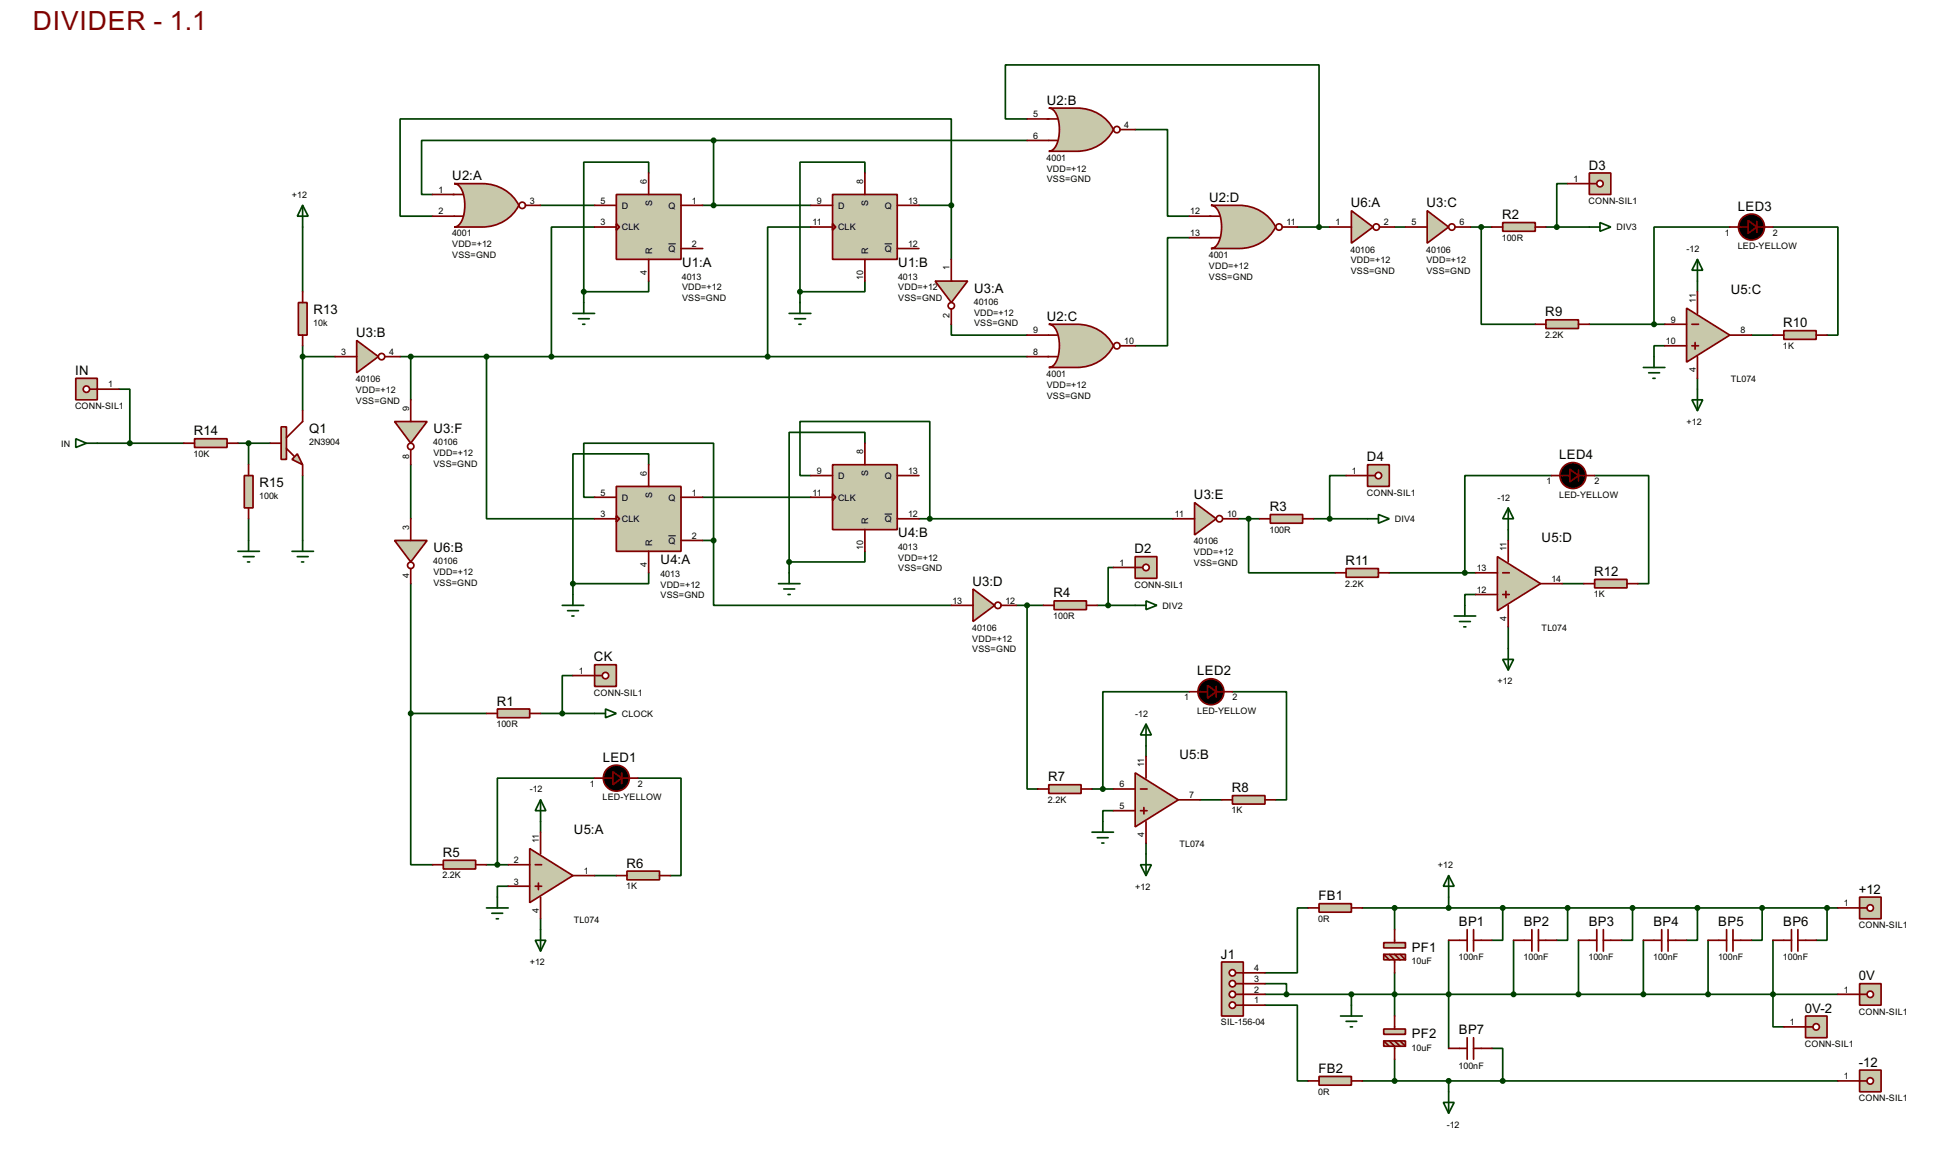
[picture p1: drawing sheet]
<svg xmlns="http://www.w3.org/2000/svg" width="457mm" height="274mm" viewBox="0 0 457 274" stroke-linecap="round" stroke-linejoin="round" font-family="sans-serif">
<g fill="none" stroke="#004000" stroke-width=".4">
<path d="M167.7 33h-68.6v12.7h2.5M167.7 33v15.3M167.7 33h73.6M241.3 28h-5.1v-12.7h73.7v38.1M266.7 30.5h7.6v20.3h5.1M71.1 53.4v15.2M127 48.3h12.7M139.7 53.4h-10.1v30.4M152.4 40.7v-2.6h-15.2v30.5M165.1 48.3h25.4M190.5 53.4h-10.1v30.4M203.2 40.7v-2.6h-15.2v30.5"/>
<path d="M215.9 48.3h7.6M223.5 48.3v-20.3h-129.5v22.8h7.6M223.5 48.3v12.7M279.4 55.9h-5.1v25.4h-7.6M304.8 53.4h7.6M327.7 53.4h2.5M345.5 53.4h5M348 53.4v22.8h12.7M363.2 53.4h10.2M368.3 43.2h-2.5v10.2M406.4 53.4h-17.8v22.8M416.6 53.4h15.2v25.4h-2.5"/>
<path d="M137.2 68.6v2.5M152.4 66.1v2.5h-15.2M188 68.6v2.5M203.2 66.1v2.5h-15.2M223.5 76.2v2.6h17.8M373.4 76.2h17.8M398.8 66.1v2.5M411.5 78.8h5.1M28 91.5h2.5v12.7M71.1 83.8h7.7M71.1 81.3v15.2M94 83.8h147.3"/>
<path d="M96.5 83.8v10.2M114.3 83.8v38.1h25.4M391.2 81.3h-2.6v2.5M398.8 88.9v2.6M22.9 104.2h20.3M55.9 104.2h7.6M58.4 104.2v5M71.1 111.8v15.2M96.5 109.2v12.7M139.7 116.9h-2.5v-12.7h30.5v22.8M152.4 109.2v-2.5h-17.8v30.5M165.1 116.9h25.4"/>
<path d="M190.5 111.8h-2.5v-12.7h30.5v22.8M203.2 104.2v-2.6h-17.8v30.5M316.3 111.8h-3.9v10.1M364.5 111.8h-20.3v22.8M374.7 111.8h12.7v25.4h-2.6M58.4 121.9v5.1M96.5 137.2v30.5M134.6 137.2v2.5M152.4 134.6v2.6h-17.8M165.1 127h2.6M167.7 127v15.3h55.8M185.4 132.1v2.5"/>
<path d="M203.2 129.6v2.5h-17.8M215.9 121.9h59.7M261.6 133.4h-1.2v8.9M290.9 121.9h5M293.4 121.9v12.7h20.3M308.6 121.9h12.7M326.4 134.6h20.3M346.7 139.7h-2.5v2.6M354.4 124.5v2.5M367.1 137.2h5M134.6 158.8h-2.5v8.9M238.8 142.3h6.3"/>
<path d="M241.3 142.3v43.1h2.6M257.8 142.3h8.9M354.4 147.3v5.1M96.5 167.7v35.5h5.1M96.5 167.7h17.8M127 167.7h12.7M269.3 175.3v2.5M279.4 162.6h-20.3v22.8M289.6 162.6h12.7v25.4h-2.6M127 193.1v2.5M139.7 182.9h-22.8v20.3M149.9 182.9h10.1v22.9h-2.5"/>
<path d="M256.6 185.4h5M261.6 190.5h-2.5v2.6M269.3 198.1v2.6M282 188h5M114.3 203.2h5.1M119.4 208.3h-2.5v2.5M127 215.9v2.6M139.7 205.8h5.1M307.4 213.4h-2.6v15.2h-7.6M320.1 213.4h111.7M327.7 213.4v5.1M340.4 210.8v2.6"/>
<path d="M353.1 213.4v7.6h-2.6M368.3 213.4v7.6h-2.5M383.6 213.4v7.6h-2.6M398.8 213.4v7.6h-2.5M414 213.4v7.6h-2.5M429.3 213.4v7.6h-2.6M297.2 236.2h7.6v17.8h2.6M297.2 231.2h5.1v2.5M297.2 233.7h134.6M317.5 233.7v2.5M327.7 228.6v10.2M340.4 221v25.4"/>
<path d="M355.6 221v12.7M370.9 221v12.7M386.1 221v12.7M401.3 221v12.7M416.6 221v20.3h2.5M320.1 254h111.7M327.7 248.9v5.1M340.4 254v2.6M350.5 246.4h2.6v7.6"/>
</g>
<path d="M144.8 45.7h15.2v15.3h-15.2z" fill="#c8c8aa" stroke="#800000" stroke-width=".4"/>
<path d="M139.7 48.3h5.1M139.7 53.4h5.1M144.8 52.6l.8 .8-.8 .7zM152.4 40.7v5M160 48.3h5.1M160 58.4h5.1M152.4 61v5.1" fill="none" stroke="#800000" stroke-width=".4"/>
<path d="M157.1 57.3h1.7" fill="none" stroke="#000" stroke-width=".23"/>
<path d="M195.6 45.7h15.2v15.3h-15.2z" fill="#c8c8aa" stroke="#800000" stroke-width=".4"/>
<path d="M190.5 48.3h5.1M190.5 53.4h5.1M195.6 52.6l.8 .8-.8 .7zM203.2 40.7v5M210.8 48.3h5.1M210.8 58.4h5.1M203.2 61v5.1" fill="none" stroke="#800000" stroke-width=".4"/>
<path d="M207.9 57.3h1.7" fill="none" stroke="#000" stroke-width=".23"/>
<path d="M134.6 73.7h5.1M135.9 74.9h2.6M136.9 76.2h.5M137.2 71.1v2.6M185.4 73.7h5.1M186.7 74.9h2.6M187.7 76.2h.5M188 71.1v2.6" fill="none" stroke="#004000" stroke-width=".4"/>
<g fill="#004000" stroke="#004000" stroke-width=".4">
<circle cx="137.1" cy="68.6" r=".5"/>
<circle cx="187.9" cy="68.6" r=".5"/>
</g>
<path d="M106.7 43.2h6.6a9.5 9.5 0 0 1 8.6 5.1 9.5 9.5 0 0 1-8.6 5.1h-6.6a3.2 3.2 0 0 0 2.3-3.2 7.9 7.9 0 0 0-1.3-6.6z" fill-rule="evenodd" fill="#c8c8aa" stroke="#800000" stroke-width=".4"/>
<g fill="none" stroke="#800000" stroke-width=".4">
<path d="M101.6 45.7h7.1M101.6 50.8h7.1M123.5 48.3h3.5"/>
<circle cx="122.7" cy="48.3" r=".75"/>
</g>
<circle cx="167.6" cy="48.3" r=".5" fill="#004000" stroke="#004000" stroke-width=".4"/>
<path d="M246.4 25.4h6.6a9.4 9.4 0 0 1 8.6 5.1 9.5 9.5 0 0 1-8.6 5.1h-6.6a3.2 3.2 0 0 0 2.3-3.2 7.8 7.8 0 0 0-1.3-6.6z" fill-rule="evenodd" fill="#c8c8aa" stroke="#800000" stroke-width=".4"/>
<g fill="none" stroke="#800000" stroke-width=".4">
<path d="M241.3 28h7.1M241.3 33h7.1M263.2 30.5h3.5"/>
<circle cx="262.4" cy="30.5" r=".75"/>
</g>
<path d="M246.4 76.2h6.6a9.4 9.4 0 0 1 8.6 5.1 9.5 9.5 0 0 1-8.6 5.1h-6.6a3.2 3.2 0 0 0 2.3-3.2 7.8 7.8 0 0 0-1.3-6.6z" fill-rule="evenodd" fill="#c8c8aa" stroke="#800000" stroke-width=".4"/>
<g fill="none" stroke="#800000" stroke-width=".4">
<path d="M241.3 78.8h7.1M241.3 83.8h7.1M263.2 81.3h3.5"/>
<circle cx="262.4" cy="81.3" r=".75"/>
</g>
<path d="M284.5 48.3h6.6a9.5 9.5 0 0 1 8.6 5.1 9.4 9.4 0 0 1-8.6 5h-6.6a3.2 3.2 0 0 0 2.3-3.1 7.9 7.9 0 0 0-1.3-6.6z" fill-rule="evenodd" fill="#c8c8aa" stroke="#800000" stroke-width=".4"/>
<g fill="none" stroke="#800000" stroke-width=".4">
<path d="M279.4 50.8h7.1M279.4 55.9h7.1M301.3 53.4h3.5"/>
<circle cx="300.5" cy="53.4" r=".75"/>
</g>
<path d="M219.7 66.1h7.7l-3.9 5z" fill="#c8c8aa" stroke="#800000" stroke-width=".4"/>
<g fill="none" stroke="#800000" stroke-width=".4">
<path d="M223.5 61v5.1M223.5 72.7v3.5"/>
<circle cx="223.5" cy="71.9" r=".75"/>
</g>
<g fill="#004000" stroke="#004000" stroke-width=".4">
<circle cx="167.6" cy="33" r=".5"/>
<circle cx="223.5" cy="48.3" r=".5"/>
</g>
<path d="M83.8 80l5.1 3.8-5.1 3.8z" fill="#c8c8aa" stroke="#800000" stroke-width=".4"/>
<g fill="none" stroke="#800000" stroke-width=".4">
<path d="M78.8 83.8h5M90.4 83.8h3.6"/>
<circle cx="89.6" cy="83.8" r=".75"/>
</g>
<circle cx="129.5" cy="83.8" r=".5" fill="#004000" stroke="#004000" stroke-width=".4"/>
<path d="M335.3 49.5l5.1 3.9-5.1 3.8z" fill="#c8c8aa" stroke="#800000" stroke-width=".4"/>
<g fill="none" stroke="#800000" stroke-width=".4">
<path d="M330.2 53.4h5.1M341.9 53.4h3.6"/>
<circle cx="341.1" cy="53.4" r=".75"/>
</g>
<path d="M144.8 114.3h15.2v15.3h-15.2z" fill="#c8c8aa" stroke="#800000" stroke-width=".4"/>
<path d="M139.7 116.9h5.1M152.4 109.2v5.1M160 116.9h5.1M139.7 121.9h5.1M144.8 121.2l.8 .7-.8 .8zM152.4 129.6v5M160 127h5.1" fill="none" stroke="#800000" stroke-width=".4"/>
<path d="M157.1 125.9h1.7" fill="none" stroke="#000" stroke-width=".23"/>
<path d="M195.6 109.2h15.2v15.3h-15.2z" fill="#c8c8aa" stroke="#800000" stroke-width=".4"/>
<path d="M190.5 111.8h5.1M190.5 116.9h5.1M195.6 116.1l.8 .8-.8 .7zM203.2 104.2v5M210.8 111.8h5.1M203.2 124.5v5.1M210.8 121.9h5.1" fill="none" stroke="#800000" stroke-width=".4"/>
<path d="M207.9 120.8h1.7" fill="none" stroke="#000" stroke-width=".23"/>
<circle cx="114.3" cy="83.8" r=".5" fill="#004000" stroke="#004000" stroke-width=".4"/>
<path d="M228.6 138.4l5.1 3.9-5.1 3.8z" fill="#c8c8aa" stroke="#800000" stroke-width=".4"/>
<g fill="none" stroke="#800000" stroke-width=".4">
<path d="M223.5 142.3h5.1M235.2 142.3h3.6"/>
<circle cx="234.4" cy="142.3" r=".75"/>
</g>
<path d="M280.7 118.1l5.1 3.8-5.1 3.8z" fill="#c8c8aa" stroke="#800000" stroke-width=".4"/>
<g fill="none" stroke="#800000" stroke-width=".4">
<path d="M275.6 121.9h5.1M287.3 121.9h3.6"/>
<circle cx="286.5" cy="121.9" r=".75"/>
</g>
<path d="M134.6 139.7v2.6M182.9 137.2h5.1M184.2 138.4h2.5M185.2 139.7h.5M185.4 134.6v2.6M132.1 142.3h5.1M133.4 143.5h2.5M134.4 144.8h.5" fill="none" stroke="#004000" stroke-width=".4"/>
<g fill="#004000" stroke="#004000" stroke-width=".4">
<circle cx="185.4" cy="132.1" r=".5"/>
<circle cx="134.6" cy="137.2" r=".5"/>
</g>
<path d="M92.7 99.1h7.7l-3.9 5.1z" fill="#c8c8aa" stroke="#800000" stroke-width=".4"/>
<g fill="none" stroke="#800000" stroke-width=".4">
<path d="M96.5 94v5.1M96.5 105.7v3.5"/>
<circle cx="96.5" cy="104.9" r=".75"/>
</g>
<g fill="#004000" stroke="#004000" stroke-width=".4">
<circle cx="180.3" cy="83.8" r=".5"/>
<circle cx="96.5" cy="83.8" r=".5"/>
</g>
<path d="M116.9 166.6h7.6v2.1h-7.6z" fill="#c8c8aa" stroke="#800000" stroke-width=".4"/>
<path d="M114.3 167.7h2.6M124.5 167.7h2.5" fill="none" stroke="#800000" stroke-width=".4"/>
<path d="M139.7 167.7h2.6M142.3 166.6l2.5 1.1-2.5 1z" fill="none" stroke="#004000" stroke-width=".4"/>
<path d="M353.1 52.3h7.6v2.1h-7.6z" fill="#c8c8aa" stroke="#800000" stroke-width=".4"/>
<path d="M350.5 53.4h2.6M360.7 53.4h2.5" fill="none" stroke="#800000" stroke-width=".4"/>
<path d="M373.4 53.4h2.5M375.9 52.3l2.6 1.1-2.6 1zM321.3 121.9h2.6M323.9 120.9l2.5 1-2.5 1.1z" fill="none" stroke="#004000" stroke-width=".4"/>
<path d="M298.5 120.9h7.6v2.1h-7.6z" fill="#c8c8aa" stroke="#800000" stroke-width=".4"/>
<path d="M295.9 121.9h2.6M306.1 121.9h2.5" fill="none" stroke="#800000" stroke-width=".4"/>
<path d="M247.7 141.2h7.6v2.1h-7.6z" fill="#c8c8aa" stroke="#800000" stroke-width=".4"/>
<path d="M245.1 142.3h2.6M255.3 142.3h2.5" fill="none" stroke="#800000" stroke-width=".4"/>
<path d="M266.7 142.3h2.6M269.3 141.2l2.5 1.1-2.5 1z" fill="none" stroke="#004000" stroke-width=".4"/>
<path d="M124.5 199.4l10.1 6.4-10.1 6.3z" fill="#c8c8aa" stroke="#800000" stroke-width=".4"/>
<path d="M127 195.6v5.1M119.4 203.2h5.1M119.4 208.3h5.1M125.8 203.2h1.5M125.8 208.3h1.5M126.5 207.5v1.6M127 210.8v5.1M134.6 205.8h5.1" fill="none" stroke="#800000" stroke-width=".4"/>
<path d="M266.7 181.6l10.2 6.4-10.2 6.3z" fill="#c8c8aa" stroke="#800000" stroke-width=".4"/>
<path d="M269.3 177.8v5.1M261.6 185.4h5.1M261.6 190.5h5.1M268 185.4h1.5M268 190.5h1.5M268.8 189.8v1.5M269.3 193.1v5M276.9 188h5.1" fill="none" stroke="#800000" stroke-width=".4"/>
<path d="M396.3 72.4l10.1 6.4-10.1 6.3z" fill="#c8c8aa" stroke="#800000" stroke-width=".4"/>
<path d="M391.2 76.2h5.1M397.5 76.2h1.6M398.8 68.6v5.1M406.4 78.8h5.1M391.2 81.3h5.1M397.5 81.3h1.6M398.3 80.5v1.6M398.8 83.8v5.1" fill="none" stroke="#800000" stroke-width=".4"/>
<path d="M351.8 130.8l10.2 6.4-10.2 6.3z" fill="#c8c8aa" stroke="#800000" stroke-width=".4"/>
<path d="M346.7 134.6h5.1M346.7 139.7h5.1M353.1 134.6h1.5M353.1 139.7h1.5M353.8 139v1.5M354.4 127v5.1M362 137.2h5.1M354.4 142.3v5" fill="none" stroke="#800000" stroke-width=".4"/>
<path d="M104.2 202.2h7.6v2h-7.6z" fill="#c8c8aa" stroke="#800000" stroke-width=".4"/>
<path d="M101.6 203.2h2.6M111.8 203.2h2.5" fill="none" stroke="#800000" stroke-width=".4"/>
<path d="M127 188l1.3 2.5h-2.5zM127 188v5.1M114.3 213.4h5.1M115.6 214.6h2.5M116.6 215.9h.5M116.9 210.8v2.6M127 218.5v5M125.8 221h2.5l-1.3 2.5z" fill="none" stroke="#004000" stroke-width=".4"/>
<path d="M147.3 204.7h7.7v2.1h-7.7z" fill="#c8c8aa" stroke="#800000" stroke-width=".4"/>
<path d="M139.7 182.9h4.3M146.1 181.6v2.6M146.1 182.9h3.8M144.8 205.8h2.5M155 205.8h2.5" fill="none" stroke="#800000" stroke-width=".4"/>
<g fill="#000" stroke="#800000" stroke-width=".4">
<path d="M144 181.4l2.1 1.5-2.1 1.5z"/>
<circle cx="144.8" cy="182.9" r="3.1"/>
</g>
<circle cx="116.8" cy="203.2" r=".5" fill="#004000" stroke="#004000" stroke-width=".4"/>
<path d="M246.4 184.4h7.6v2.1h-7.6z" fill="#c8c8aa" stroke="#800000" stroke-width=".4"/>
<path d="M243.9 185.4h2.5M254 185.4h2.6" fill="none" stroke="#800000" stroke-width=".4"/>
<circle cx="241.3" cy="142.3" r=".5" fill="#004000" stroke="#004000" stroke-width=".4"/>
<path d="M289.6 187h7.6v2h-7.6z" fill="#c8c8aa" stroke="#800000" stroke-width=".4"/>
<path d="M279.4 162.6h4.3M285.8 161.3v2.5M285.8 162.6h3.8M287 188h2.6M297.2 188h2.5" fill="none" stroke="#800000" stroke-width=".4"/>
<g fill="none" stroke="#004000" stroke-width=".4">
<path d="M398.8 61l1.3 2.5h-2.6zM398.8 61v5.1M386.1 86.4h5.1M387.4 87.6h2.5M388.4 88.9h.5M388.6 83.8v2.6M397.5 94h2.6l-1.3 2.5zM398.8 91.5v5M269.3 170.2l1.2 2.5h-2.5zM269.3 170.2v5.1M256.6 195.6h5M257.8 196.9h2.6"/>
<path d="M258.9 198.1h.5M259.1 193.1v2.5M268 203.2h2.5l-1.2 2.6zM269.3 200.7v5.1"/>
</g>
<g fill="#000" stroke="#800000" stroke-width=".4">
<path d="M283.7 161.1l2.1 1.5-2.1 1.5z"/>
<circle cx="284.5" cy="162.6" r="3.1"/>
</g>
<circle cx="259.1" cy="185.4" r=".5" fill="#004000" stroke="#004000" stroke-width=".4"/>
<path d="M363.2 75.2h7.7v2h-7.7z" fill="#c8c8aa" stroke="#800000" stroke-width=".4"/>
<path d="M360.7 76.2h2.5M370.9 76.2h2.5" fill="none" stroke="#800000" stroke-width=".4"/>
<path d="M419.1 77.7h7.6v2.1h-7.6z" fill="#c8c8aa" stroke="#800000" stroke-width=".4"/>
<path d="M406.4 53.4h4.3M412.8 52.1v2.5M412.8 53.4h3.8M416.6 78.8h2.5M426.7 78.8h2.6" fill="none" stroke="#800000" stroke-width=".4"/>
<g fill="#004000" stroke="#004000" stroke-width=".4">
<circle cx="348" cy="53.4" r=".5"/>
<circle cx="388.6" cy="76.2" r=".5"/>
</g>
<g fill="#000" stroke="#800000" stroke-width=".4">
<path d="M410.7 51.8l2.1 1.6-2.1 1.5z"/>
<circle cx="411.5" cy="53.4" r="3.1"/>
</g>
<path d="M354.4 119.4l1.2 2.5h-2.5zM354.4 119.4v5.1M341.7 144.8h5M342.9 146.1h2.6M343.9 147.3h.5M344.2 142.3v2.5M353.1 155h2.5l-1.2 2.5zM354.4 152.4v5.1" fill="none" stroke="#004000" stroke-width=".4"/>
<path d="M316.3 133.6h7.6v2.1h-7.6z" fill="#c8c8aa" stroke="#800000" stroke-width=".4"/>
<path d="M313.7 134.6h2.6M323.9 134.6h2.5" fill="none" stroke="#800000" stroke-width=".4"/>
<circle cx="293.3" cy="121.9" r=".5" fill="#004000" stroke="#004000" stroke-width=".4"/>
<path d="M374.7 136.2h7.6v2h-7.6z" fill="#c8c8aa" stroke="#800000" stroke-width=".4"/>
<path d="M364.5 111.8h4.3M370.9 110.5v2.5M370.9 111.8h3.8M372.1 137.2h2.6M382.3 137.2h2.5" fill="none" stroke="#800000" stroke-width=".4"/>
<g fill="#000" stroke="#800000" stroke-width=".4">
<path d="M368.8 110.3l2.1 1.5-2.1 1.5z"/>
<circle cx="369.5" cy="111.8" r="3.1"/>
</g>
<circle cx="344.1" cy="134.6" r=".5" fill="#004000" stroke="#004000" stroke-width=".4"/>
<path d="M71.1 48.3l1.3 2.5h-2.5zM71.1 48.3v5.1" fill="none" stroke="#004000" stroke-width=".4"/>
<path d="M70.1 71.1h2.1v7.7h-2.1z" fill="#c8c8aa" stroke="#800000" stroke-width=".4"/>
<path d="M71.1 68.6v2.5M71.1 78.8v2.5" fill="none" stroke="#800000" stroke-width=".4"/>
<path d="M45.7 103.1h7.7v2.1h-7.7z" fill="#c8c8aa" stroke="#800000" stroke-width=".4"/>
<path d="M43.2 104.2h2.5M53.4 104.2h2.5" fill="none" stroke="#800000" stroke-width=".4"/>
<path d="M55.9 129.6h5.1M57.2 130.8h2.5M58.2 132.1h.5M58.4 127v2.6M68.6 129.6h5.1M69.9 130.8h2.5M70.9 132.1h.5M71.1 127v2.6" fill="none" stroke="#004000" stroke-width=".4"/>
<path d="M57.4 111.8h2.1v7.6h-2.1z" fill="#c8c8aa" stroke="#800000" stroke-width=".4"/>
<path d="M58.4 109.2v2.6M58.4 119.4v2.5" fill="none" stroke="#800000" stroke-width=".4"/>
<g fill="#004000" stroke="#004000" stroke-width=".4">
<circle cx="218.4" cy="121.9" r=".5"/>
<circle cx="167.6" cy="127" r=".5"/>
</g>
<path d="M317.5 49.5l5.1 3.9-5.1 3.8z" fill="#c8c8aa" stroke="#800000" stroke-width=".4"/>
<g fill="none" stroke="#800000" stroke-width=".4">
<path d="M312.4 53.4h5.1M324.1 53.4h3.6"/>
<circle cx="323.3" cy="53.4" r=".75"/>
</g>
<circle cx="309.9" cy="53.4" r=".5" fill="#004000" stroke="#004000" stroke-width=".4"/>
<path d="M92.7 127h7.7l-3.9 5.1z" fill="#c8c8aa" stroke="#800000" stroke-width=".4"/>
<g fill="none" stroke="#800000" stroke-width=".4">
<path d="M96.5 121.9v5.1M96.5 133.6v3.6"/>
<circle cx="96.5" cy="132.9" r=".75"/>
</g>
<g fill="#004000" stroke="#004000" stroke-width=".4">
<circle cx="96.5" cy="167.7" r=".5"/>
<circle cx="71.1" cy="83.8" r=".5"/>
</g>
<path d="M69.9 106.7l1.2 2.5-2.5-1.2z" fill="#c8c8aa" stroke="#800000" stroke-width=".4"/>
<path d="M66.1 100.3h1.2v7.7h-1.2z" fill="#c8c8aa" stroke="#800000" stroke-width=".4"/>
<path d="M71.1 96.5v2.6l-3.8 3.8M63.5 104.2h2.6M67.3 105.4l1.8 1.8M71.1 109.2v2.6" fill="none" stroke="#800000" stroke-width=".4"/>
<circle cx="58.4" cy="104.2" r=".5" fill="#004000" stroke="#004000" stroke-width=".4"/>
<path d="M340.4 205.8l1.3 2.5h-2.6zM340.4 205.8v5M315 238.8h5.1M317.5 236.2v2.6M316.3 240h2.5M317.3 241.3h.5M339.1 259.1h2.6l-1.3 2.5zM340.4 256.6v5" fill="none" stroke="#004000" stroke-width=".4"/>
<path d="M309.9 212.4h7.6v2h-7.6z" fill="#c8c8aa" stroke="#800000" stroke-width=".4"/>
<path d="M307.4 213.4h2.5M317.5 213.4h2.6" fill="none" stroke="#800000" stroke-width=".4"/>
<path d="M309.9 253h7.6v2h-7.6z" fill="#c8c8aa" stroke="#800000" stroke-width=".4"/>
<path d="M307.4 254h2.5M317.5 254h2.6" fill="none" stroke="#800000" stroke-width=".4"/>
<path d="M287 226.1h5.1v12.7h-5.1z" fill="#c8c8aa" stroke="#800000" stroke-width=".4"/>
<path d="M290.3 236.2h1.8" fill="none" stroke="#800000" stroke-width=".4"/>
<circle cx="289.5" cy="233.7" r=".75" fill="#feffff" stroke="#800000" stroke-width=".4"/>
<path d="M290.3 233.7h1.8" fill="none" stroke="#800000" stroke-width=".4"/>
<circle cx="289.5" cy="231.2" r=".75" fill="#feffff" stroke="#800000" stroke-width=".4"/>
<path d="M290.3 231.2h1.8" fill="none" stroke="#800000" stroke-width=".4"/>
<circle cx="289.5" cy="228.6" r=".75" fill="#feffff" stroke="#800000" stroke-width=".4"/>
<path d="M290.3 228.6h1.8" fill="none" stroke="#800000" stroke-width=".4"/>
<circle cx="289.5" cy="236.2" r=".75" fill="#feffff" stroke="#800000" stroke-width=".4"/>
<path d="M292.1 236.2h5.1M292.1 233.7h5.1M292.1 231.2h5.1M292.1 228.6h5.1" fill="none" stroke="#800000" stroke-width=".4"/>
<circle cx="302.2" cy="233.7" r=".5" fill="#004000" stroke="#004000" stroke-width=".4"/>
<g fill="#c8c8aa" stroke="#800000" stroke-width=".4">
<path d="M325.1 221.5h5.1v1.3h-5.1z"/>
<path d="M325.1 224.3h5.1v1.3h-5.1z"/>
</g>
<path d="M327.7 218.5v3M325.1 224.3l1.3 1.3M326.4 224.3l1.3 1.3v3M327.7 224.3l1.3 1.3M329 224.3l1.2 1.3" fill="none" stroke="#800000" stroke-width=".4"/>
<g fill="#004000" stroke="#004000" stroke-width=".4">
<circle cx="327.6" cy="213.4" r=".5"/>
<circle cx="327.6" cy="233.7" r=".5"/>
</g>
<g fill="#c8c8aa" stroke="#800000" stroke-width=".4">
<path d="M325.1 241.8h5.1v1.3h-5.1z"/>
<path d="M325.1 244.6h5.1v1.3h-5.1z"/>
</g>
<g fill="none" stroke="#800000" stroke-width=".4">
<path d="M344.7 218.5v5M346.2 218.5v5M359.9 218.5v5M361.5 218.5v5M375.2 218.5v5M376.7 218.5v5M390.4 218.5v5M391.9 218.5v5M405.7 218.5v5M407.2 218.5v5M420.9 218.5v5M422.4 218.5v5"/>
<path d="M327.7 238.8v3M340.4 221h4.3M346.2 221h4.3M355.6 221h4.3M361.5 221h4.3M370.9 221h4.3M376.7 221h4.3M386.1 221h4.3M391.9 221h4.4M401.3 221h4.4M407.2 221h4.3M416.6 221h4.3"/>
<path d="M422.4 221h4.3M325.1 244.6l1.3 1.3M326.4 244.6l1.3 1.3v3M327.7 244.6l1.3 1.3M329 244.6l1.2 1.3M340.4 246.4h4.3M344.7 243.9v5M346.2 243.9v5M346.2 246.4h4.3"/>
</g>
<g fill="#004000" stroke="#004000" stroke-width=".4">
<circle cx="327.6" cy="254" r=".5"/>
<circle cx="416.5" cy="233.7" r=".5"/>
<circle cx="401.3" cy="233.7" r=".5"/>
<circle cx="386.1" cy="233.7" r=".5"/>
<circle cx="370.8" cy="233.7" r=".5"/>
<circle cx="355.6" cy="233.7" r=".5"/>
<circle cx="340.3" cy="233.7" r=".5"/>
<circle cx="340.3" cy="213.4" r=".5"/>
<circle cx="353" cy="213.4" r=".5"/>
<circle cx="368.3" cy="213.4" r=".5"/>
<circle cx="383.5" cy="213.4" r=".5"/>
<circle cx="398.8" cy="213.4" r=".5"/>
<circle cx="414" cy="213.4" r=".5"/>
<circle cx="429.2" cy="213.4" r=".5"/>
<circle cx="340.3" cy="254" r=".5"/>
<circle cx="317.5" cy="233.7" r=".5"/>
</g>
<path d="M17.8 103.1l2.5 1.1-2.5 1zM20.3 104.2h2.6" fill="none" stroke="#004000" stroke-width=".4"/>
<path d="M17.8 88.9h5.1v5.1h-5.1z" fill="#c8c8aa" stroke="#800000" stroke-width=".4"/>
<path d="M21.1 91.5h1.8" fill="none" stroke="#800000" stroke-width=".4"/>
<circle cx="20.3" cy="91.5" r=".75" fill="#feffff" stroke="#800000" stroke-width=".4"/>
<path d="M22.9 91.5h5.1" fill="none" stroke="#800000" stroke-width=".4"/>
<circle cx="30.5" cy="104.2" r=".5" fill="#004000" stroke="#004000" stroke-width=".4"/>
<path d="M139.7 156.2h5.1v5.1h-5.1z" fill="#c8c8aa" stroke="#800000" stroke-width=".4"/>
<path d="M139.7 158.8h1.8" fill="none" stroke="#800000" stroke-width=".4"/>
<circle cx="142.2" cy="158.8" r=".75" fill="#feffff" stroke="#800000" stroke-width=".4"/>
<path d="M134.6 158.8h5.1" fill="none" stroke="#800000" stroke-width=".4"/>
<circle cx="132.1" cy="167.7" r=".5" fill="#004000" stroke="#004000" stroke-width=".4"/>
<path d="M266.7 130.8h5.1v5.1h-5.1z" fill="#c8c8aa" stroke="#800000" stroke-width=".4"/>
<path d="M266.7 133.4h1.8" fill="none" stroke="#800000" stroke-width=".4"/>
<circle cx="269.2" cy="133.4" r=".75" fill="#feffff" stroke="#800000" stroke-width=".4"/>
<path d="M261.6 133.4h5.1" fill="none" stroke="#800000" stroke-width=".4"/>
<circle cx="260.3" cy="142.3" r=".5" fill="#004000" stroke="#004000" stroke-width=".4"/>
<path d="M321.3 109.2h5.1v5.1h-5.1z" fill="#c8c8aa" stroke="#800000" stroke-width=".4"/>
<path d="M321.3 111.8h1.8" fill="none" stroke="#800000" stroke-width=".4"/>
<circle cx="323.8" cy="111.8" r=".75" fill="#feffff" stroke="#800000" stroke-width=".4"/>
<path d="M316.3 111.8h5" fill="none" stroke="#800000" stroke-width=".4"/>
<circle cx="312.4" cy="121.9" r=".5" fill="#004000" stroke="#004000" stroke-width=".4"/>
<path d="M373.4 40.7h5.1v5h-5.1z" fill="#c8c8aa" stroke="#800000" stroke-width=".4"/>
<path d="M373.4 43.2h1.8" fill="none" stroke="#800000" stroke-width=".4"/>
<circle cx="375.9" cy="43.2" r=".75" fill="#feffff" stroke="#800000" stroke-width=".4"/>
<path d="M368.3 43.2h5.1" fill="none" stroke="#800000" stroke-width=".4"/>
<circle cx="365.7" cy="53.4" r=".5" fill="#004000" stroke="#004000" stroke-width=".4"/>
<path d="M436.9 210.8h5.1v5.1h-5.1z" fill="#c8c8aa" stroke="#800000" stroke-width=".4"/>
<path d="M436.9 213.4h1.8" fill="none" stroke="#800000" stroke-width=".4"/>
<circle cx="439.4" cy="213.4" r=".75" fill="#feffff" stroke="#800000" stroke-width=".4"/>
<path d="M431.8 213.4h5.1" fill="none" stroke="#800000" stroke-width=".4"/>
<path d="M436.9 231.2h5.1v5h-5.1z" fill="#c8c8aa" stroke="#800000" stroke-width=".4"/>
<path d="M436.9 233.7h1.8" fill="none" stroke="#800000" stroke-width=".4"/>
<circle cx="439.4" cy="233.7" r=".75" fill="#feffff" stroke="#800000" stroke-width=".4"/>
<path d="M431.8 233.7h5.1" fill="none" stroke="#800000" stroke-width=".4"/>
<path d="M436.9 251.5h5.1v5.1h-5.1z" fill="#c8c8aa" stroke="#800000" stroke-width=".4"/>
<path d="M436.9 254h1.8" fill="none" stroke="#800000" stroke-width=".4"/>
<circle cx="439.4" cy="254" r=".75" fill="#feffff" stroke="#800000" stroke-width=".4"/>
<path d="M431.8 254h5.1" fill="none" stroke="#800000" stroke-width=".4"/>
<circle cx="353" cy="254" r=".5" fill="#004000" stroke="#004000" stroke-width=".4"/>
<path d="M424.2 238.8h5.1v5.1h-5.1z" fill="#c8c8aa" stroke="#800000" stroke-width=".4"/>
<path d="M424.2 241.3h1.8" fill="none" stroke="#800000" stroke-width=".4"/>
<circle cx="426.7" cy="241.3" r=".75" fill="#feffff" stroke="#800000" stroke-width=".4"/>
<path d="M419.1 241.3h5.1" fill="none" stroke="#800000" stroke-width=".4"/>
<text font-size="7" fill="#800000" x="7.7" y="7">DIVIDER - 1.1</text>
<g font-size="3.5">
<text x="246" y="24.6">U2:B</text>
<text x="373.3" y="39.9">D3</text>
<text x="106.3" y="42.3">U2:A</text>
<text x="284.1" y="47.4">U2:D</text>
<text x="317.4" y="48.7">U6:A</text>
<text x="335.2" y="48.7">U3:C</text>
<text x="352.9" y="51.5">R2</text>
<text x="408.3" y="49.5">LED3</text>
<text x="160.3" y="62.7">U1:A</text>
<text x="211.1" y="62.7">U1:B</text>
<text x="228.9" y="68.8">U3:A</text>
<text x="406.7" y="69.1">U5:C</text>
<text x="73.7" y="73.8">R13</text>
<text x="246" y="75.4">U2:C</text>
<text x="363.1" y="74.4">R9</text>
<text x="419" y="76.9">R10</text>
<text x="83.7" y="79.2">U3:B</text>
<text x="17.7" y="88.1">IN</text>
<text x="72.7" y="101.8">Q1</text>
<text x="101.9" y="101.8">U3:F</text>
<text x="45.6" y="102.3">R14</text>
<text x="366.4" y="107.9">LED4</text>
<text x="321.2" y="108.4">D4</text>
<text x="61" y="114.5">R15</text>
<text x="280.5" y="117.3">U3:E</text>
<text x="298.3" y="120.1">R3</text>
<text x="101.9" y="129.7">U6:B</text>
<text x="211.1" y="126.2">U4:B</text>
<text x="266.6" y="130">D2</text>
<text x="362.2" y="127.5">U5:D</text>
<text x="155.2" y="132.6">U4:A</text>
<text x="228.5" y="137.6">U3:D</text>
<text x="316.1" y="132.8">R11</text>
<text x="374.5" y="135.4">R12</text>
<text x="247.5" y="140.4">R4</text>
<text x="139.6" y="155.4">CK</text>
<text x="281.3" y="158.7">LED2</text>
<text x="116.7" y="165.8">R1</text>
<text x="141.6" y="179">LED1</text>
<text x="277.1" y="178.3">U5:B</text>
<text x="246.3" y="183.6">R7</text>
<text x="289.4" y="186.2">R8</text>
<text x="134.9" y="196.1">U5:A</text>
<text x="104" y="201.4">R5</text>
<text x="147.2" y="203.9">R6</text>
<text x="309.8" y="211.6">FB1</text>
<text x="436.7" y="210">+12</text>
<text x="342.8" y="217.7">BP1</text>
<text x="358" y="217.7">BP2</text>
<text x="373.3" y="217.7">BP3</text>
<text x="388.5" y="217.7">BP4</text>
<text x="403.7" y="217.7">BP5</text>
<text x="419" y="217.7">BP6</text>
<text x="286.9" y="225.3">J1</text>
<text x="331.7" y="223.7">PF1</text>
<text x="436.7" y="230.4">0V</text>
<text x="424" y="238">0V-2</text>
<text x="331.7" y="244">PF2</text>
<text x="342.8" y="243.1">BP7</text>
<text x="436.7" y="250.7">-12</text>
<text x="309.8" y="252.2">FB2</text>
</g>
<g font-size="2.4">
<text x="242.7" y="27.5">5</text>
<text x="242.7" y="32.6">6</text>
<text x="264.2" y="30">4</text>
<text x="245.9" y="37.7">4001</text>
<text x="245.9" y="40.3">VDD=+12</text>
<text x="68.6" y="46.5">+12</text>
<text x="103" y="45.3">1</text>
<text x="124.5" y="47.9">3</text>
<text x="141.1" y="47.9">5</text>
<text x="152" y="43.2" transform="rotate(-90 152 43.2)">6</text>
<text x="162.6" y="47.9">1</text>
<text x="191.9" y="47.9">9</text>
<text x="202.8" y="43.2" transform="rotate(-90 202.8 43.2)">8</text>
<text x="213.4" y="47.9">13</text>
<text x="245.9" y="42.9">VSS=GND</text>
<text x="369.7" y="42.7">1</text>
<text x="373.2" y="47.9">CONN-SIL1</text>
<text x="103" y="50.4">2</text>
<text x="141.1" y="52.9">3</text>
<text x="146.1" y="49">D</text>
<text x="153.2" y="48.4" transform="rotate(-90 153.2 48.4)">S</text>
<text x="157.1" y="49">Q</text>
<text x="190.9" y="52.9">11</text>
<text x="196.9" y="49">D</text>
<text x="204" y="48.4" transform="rotate(-90 204 48.4)">S</text>
<text x="207.9" y="49">Q</text>
<text x="279.7" y="50.4">12</text>
<text x="302.3" y="52.9">11</text>
<text x="313.8" y="52.9">1</text>
<text x="325.1" y="52.9">2</text>
<text x="331.6" y="52.9">5</text>
<text x="342.9" y="52.9">6</text>
<text x="106.2" y="55.6">4001</text>
<text x="106.2" y="58.1">VDD=+12</text>
<text x="146.1" y="54.2">CLK</text>
<text x="153.2" y="59.7" transform="rotate(-90 153.2 59.7)">R</text>
<text x="157.1" y="59.2">Q</text>
<text x="162.6" y="58">2</text>
<text x="196.9" y="54.2">CLK</text>
<text x="204" y="59.7" transform="rotate(-90 204 59.7)">R</text>
<text x="207.9" y="59.2">Q</text>
<text x="213.4" y="58">12</text>
<text x="279.7" y="55.4">13</text>
<text x="317.3" y="59.3">40106</text>
<text x="335.1" y="59.3">40106</text>
<text x="352.9" y="56.5">100R</text>
<text x="379.8" y="54.2">DIV3</text>
<text x="396.3" y="59.2">-12</text>
<text x="405.3" y="55.4">1</text>
<text x="408.3" y="58.6">LED-YELLOW</text>
<text x="416.6" y="55.4">2</text>
<text x="106.2" y="60.6">VSS=GND</text>
<text x="152" y="64.7" transform="rotate(-90 152 64.7)">4</text>
<text x="160.2" y="65.7">4013</text>
<text x="202.8" y="65.8" transform="rotate(-90 202.8 65.8)">10</text>
<text x="211" y="65.7">4013</text>
<text x="223.1" y="63.5" transform="rotate(-90 223.1 63.5)">1</text>
<text x="284" y="60.6">4001</text>
<text x="284" y="63.1">VDD=+12</text>
<text x="284" y="65.7">VSS=GND</text>
<text x="317.3" y="61.9">VDD=+12</text>
<text x="317.3" y="64.4">VSS=GND</text>
<text x="335.1" y="61.9">VDD=+12</text>
<text x="335.1" y="64.4">VSS=GND</text>
<text x="160.2" y="68.3">VDD=+12</text>
<text x="160.2" y="70.8">VSS=GND</text>
<text x="211" y="68.3">VDD=+12</text>
<text x="211" y="70.8">VSS=GND</text>
<text x="228.8" y="71.6">40106</text>
<text x="398.4" y="71.1" transform="rotate(-90 398.4 71.1)">11</text>
<text x="73.6" y="76.7">10k</text>
<text x="223.1" y="74.8" transform="rotate(-90 223.1 74.8)">2</text>
<text x="228.8" y="74.2">VDD=+12</text>
<text x="228.8" y="76.7">VSS=GND</text>
<text x="392.6" y="75.8">9</text>
<text x="80.2" y="83.4">3</text>
<text x="91.5" y="83.4">4</text>
<text x="242.7" y="83.4">8</text>
<text x="242.7" y="78.3">9</text>
<text x="264.2" y="80.8">10</text>
<text x="363" y="79.4">2.2K</text>
<text x="391.4" y="80.8">10</text>
<text x="409" y="78.3">8</text>
<text x="418.9" y="81.9">1K</text>
<text x="83.6" y="89.8">40106</text>
<text x="245.9" y="88.5">4001</text>
<text x="398.4" y="87.5" transform="rotate(-90 398.4 87.5)">4</text>
<text x="406.6" y="89.8">TL074</text>
<text x="25.4" y="91">1</text>
<text x="83.6" y="92.4">VDD=+12</text>
<text x="83.6" y="94.9">VSS=GND</text>
<text x="245.9" y="91.1">VDD=+12</text>
<text x="245.9" y="93.7">VSS=GND</text>
<text x="17.6" y="96.2">CONN-SIL1</text>
<text x="96.1" y="96.5" transform="rotate(-90 96.1 96.5)">9</text>
<text x="396.3" y="99.9">+12</text>
<text x="14.3" y="105">IN</text>
<text x="45.5" y="107.4">10K</text>
<text x="72.6" y="104.7">2N3904</text>
<text x="96.1" y="107.8" transform="rotate(-90 96.1 107.8)">8</text>
<text x="101.8" y="104.7">40106</text>
<text x="101.8" y="107.2">VDD=+12</text>
<text x="202.8" y="106.7" transform="rotate(-90 202.8 106.7)">8</text>
<text x="101.8" y="109.8">VSS=GND</text>
<text x="152" y="111.8" transform="rotate(-90 152 111.8)">6</text>
<text x="191.9" y="111.4">9</text>
<text x="196.9" y="112.6">D</text>
<text x="204" y="111.9" transform="rotate(-90 204 111.9)">S</text>
<text x="207.9" y="112.6">Q</text>
<text x="213.4" y="111.4">13</text>
<text x="317.6" y="111.4">1</text>
<text x="363.4" y="113.8">1</text>
<text x="374.6" y="113.8">2</text>
<text x="60.9" y="117.4">100k</text>
<text x="141.1" y="116.5">5</text>
<text x="146.1" y="117.7">D</text>
<text x="153.2" y="117" transform="rotate(-90 153.2 117)">S</text>
<text x="157.1" y="117.7">Q</text>
<text x="162.6" y="116.5">1</text>
<text x="190.9" y="116.5">11</text>
<text x="196.9" y="117.7">CLK</text>
<text x="321.1" y="116.5">CONN-SIL1</text>
<text x="351.8" y="117.7">-12</text>
<text x="366.3" y="117">LED-YELLOW</text>
<text x="96.1" y="124.5" transform="rotate(-90 96.1 124.5)">3</text>
<text x="141.1" y="121.5">3</text>
<text x="146.1" y="122.7">CLK</text>
<text x="204" y="123.2" transform="rotate(-90 204 123.2)">R</text>
<text x="207.9" y="122.7">Q</text>
<text x="213.4" y="121.5">12</text>
<text x="276" y="121.5">11</text>
<text x="288.3" y="121.5">10</text>
<text x="298.3" y="125.2">100R</text>
<text x="327.7" y="122.7">DIV4</text>
<text x="153.2" y="128.2" transform="rotate(-90 153.2 128.2)">R</text>
<text x="157.1" y="127.8">Q</text>
<text x="162.6" y="126.6">2</text>
<text x="202.8" y="129.3" transform="rotate(-90 202.8 129.3)">10</text>
<text x="211" y="129.2">4013</text>
<text x="211" y="131.8">VDD=+12</text>
<text x="280.5" y="127.9">40106</text>
<text x="280.5" y="130.5">VDD=+12</text>
<text x="354" y="129.6" transform="rotate(-90 354 129.6)">11</text>
<text x="96.1" y="135.8" transform="rotate(-90 96.1 135.8)">4</text>
<text x="101.8" y="132.6">40106</text>
<text x="101.8" y="135.2">VDD=+12</text>
<text x="101.8" y="137.7">VSS=GND</text>
<text x="152" y="133.2" transform="rotate(-90 152 133.2)">4</text>
<text x="155.2" y="135.6">4013</text>
<text x="211" y="134.3">VSS=GND</text>
<text x="263" y="133">1</text>
<text x="280.5" y="133">VSS=GND</text>
<text x="316.1" y="137.9">2.2K</text>
<text x="347" y="134.2">13</text>
<text x="364.5" y="136.8">14</text>
<text x="155.2" y="138.1">VDD=+12</text>
<text x="155.2" y="140.6">VSS=GND</text>
<text x="223.8" y="141.9">13</text>
<text x="236.2" y="141.9">12</text>
<text x="266.5" y="138.1">CONN-SIL1</text>
<text x="273.1" y="143.1">DIV2</text>
<text x="347" y="139.3">12</text>
<text x="374.5" y="140.4">1K</text>
<text x="228.4" y="148.3">40106</text>
<text x="247.5" y="145.5">100R</text>
<text x="354" y="145.9" transform="rotate(-90 354 145.9)">4</text>
<text x="362.2" y="148.3">TL074</text>
<text x="228.4" y="150.8">VDD=+12</text>
<text x="228.4" y="153.3">VSS=GND</text>
<text x="136" y="158.4">1</text>
<text x="351.8" y="160.8">+12</text>
<text x="139.5" y="163.5">CONN-SIL1</text>
<text x="278.3" y="164.6">1</text>
<text x="281.3" y="167.8">LED-YELLOW</text>
<text x="289.6" y="164.6">2</text>
<text x="116.7" y="170.9">100R</text>
<text x="146.1" y="168.5">CLOCK</text>
<text x="266.7" y="168.5">-12</text>
<text x="138.6" y="184.9">1</text>
<text x="149.9" y="184.9">2</text>
<text x="263" y="185">6</text>
<text x="268.8" y="180.3" transform="rotate(-90 268.8 180.3)">11</text>
<text x="124.5" y="186.2">-12</text>
<text x="141.6" y="188.1">LED-YELLOW</text>
<text x="246.2" y="188.7">2.2K</text>
<text x="263" y="190.1">5</text>
<text x="279.4" y="187.6">7</text>
<text x="289.4" y="191.2">1K</text>
<text x="268.9" y="196.7" transform="rotate(-90 268.9 196.7)">4</text>
<text x="120.8" y="202.8">2</text>
<text x="126.6" y="198.1" transform="rotate(-90 126.6 198.1)">11</text>
<text x="277.1" y="199.1">TL074</text>
<text x="104" y="206.4">2.2K</text>
<text x="120.8" y="207.9">3</text>
<text x="137.2" y="205.4">1</text>
<text x="147.1" y="209">1K</text>
<text x="266.7" y="209.1">+12</text>
<text x="337.8" y="204">+12</text>
<text x="126.6" y="214.5" transform="rotate(-90 126.6 214.5)">4</text>
<text x="433.2" y="213">1</text>
<text x="134.8" y="216.8">TL074</text>
<text x="309.7" y="216.6">0R</text>
<text x="436.7" y="218.1">CONN-SIL1</text>
<text x="124.5" y="226.9">+12</text>
<text x="331.7" y="226.6">10uF</text>
<text x="342.7" y="225.7">100nF</text>
<text x="358" y="225.7">100nF</text>
<text x="373.2" y="225.7">100nF</text>
<text x="388.4" y="225.7">100nF</text>
<text x="403.7" y="225.7">100nF</text>
<text x="418.9" y="225.7">100nF</text>
<text x="294.7" y="233.3">2</text>
<text x="294.7" y="230.8">3</text>
<text x="294.7" y="228.2">4</text>
<text x="433.2" y="233.3">1</text>
<text x="294.7" y="235.8">1</text>
<text x="436.7" y="238.4">CONN-SIL1</text>
<text x="286.8" y="241">SIL-156-04</text>
<text x="420.5" y="240.9">1</text>
<text x="331.7" y="246.9">10uF</text>
<text x="342.7" y="251.1">100nF</text>
<text x="424" y="246.1">CONN-SIL1</text>
<text x="309.7" y="257.2">0R</text>
<text x="433.2" y="253.6">1</text>
<text x="436.7" y="258.8">CONN-SIL1</text>
<text x="339.9" y="265">-12</text>
</g>
</svg>
